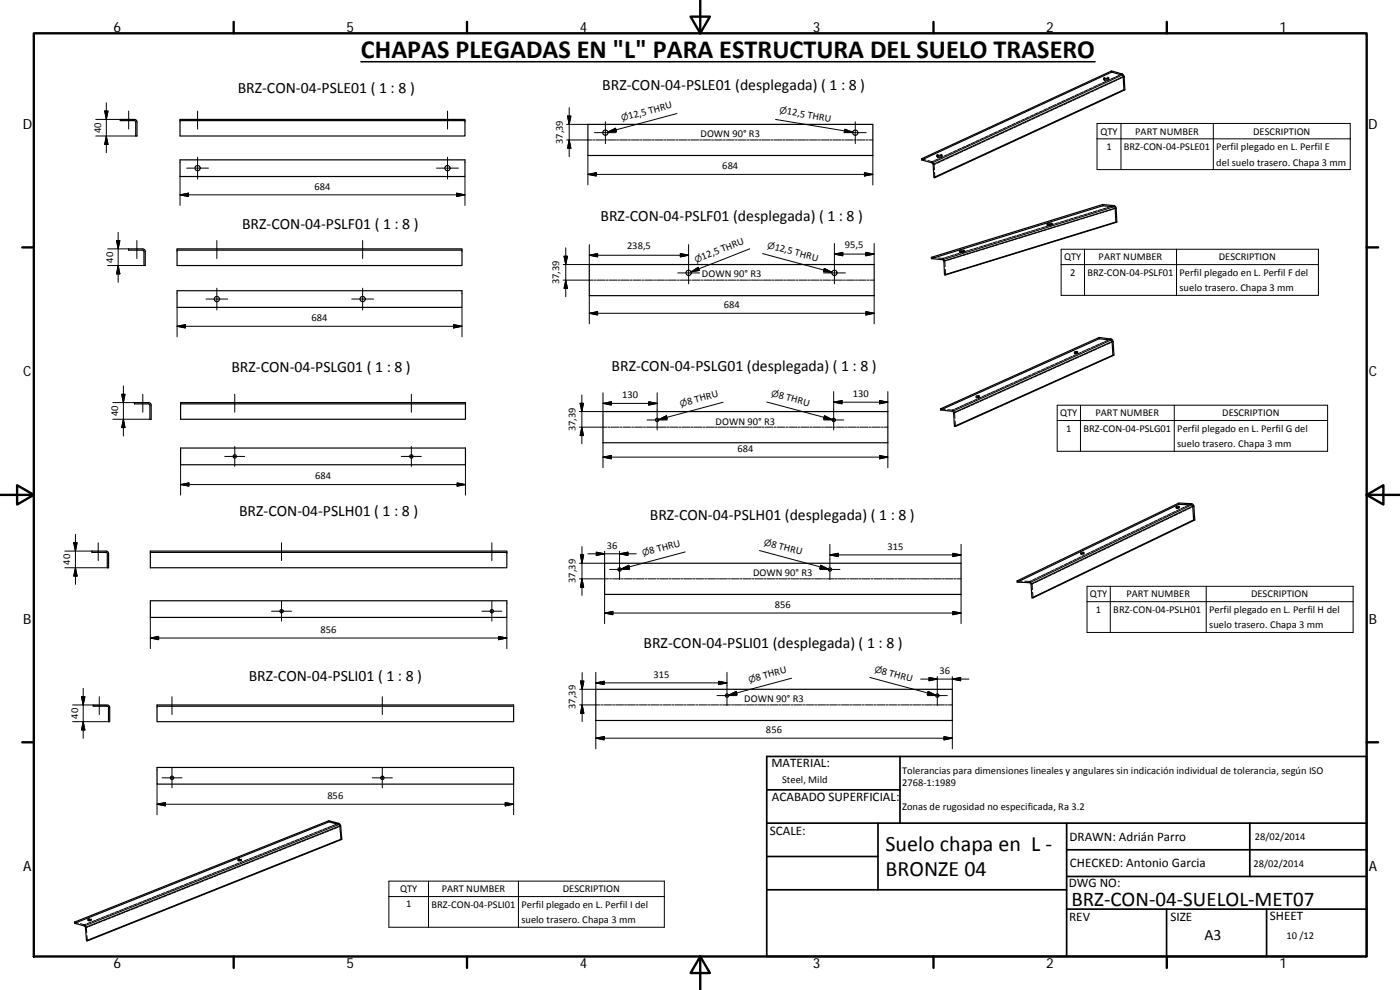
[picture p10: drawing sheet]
<svg xmlns="http://www.w3.org/2000/svg" width="420mm" height="297mm" viewBox="0 0 420 297" stroke-linecap="round" stroke-linejoin="round" font-family="sans-serif">
<g fill="none" stroke="#000" stroke-width=".36">
<path d="M36.1 35.8h4.3l.5 .2 .2 .6v4.2h-.4l-.1-4.5-4.5-.1zM54 36.2v4.6h85.5v-4.6M54 36.2h85.5M54 36.2v-.4h85.5v.4M176.4 37.3h85.5v9.4h-85.5zM331.3 23.7l.5-.2a.56 .56 0 0 1 .9 .4l-.4 .1a.55 .55 0 0 1-.6 .2 .55 .55 0 0 1-.4-.5zM332.6 23.6h-1.2M333.6 21.3l3.2 .9 .4 .3 .4 4.5-57 26.3-.3-.1-.3-4.2-3.4-1M333.6 21.6l3.4 1.1 .3 4.2M333.6 21.6v-.3l-57 26.3v.4M333.6 21.6l-57 26.4M337.6 27l-.3-.1-57 26.3"/>
<path d="M54 48h85.5v5h-85.5zM281.2 46.9l.6-.3a.56 .56 0 0 1 .9 .4l-.5 .1a.72 .72 0 0 1-1-.2zM282.6 46.7l-1.3 .1M38.6 74.7h4.2l.6 .2 .2 .5v4.3h-.4l-.1-4.5-4.5-.1zM53.1 75.1v-.4h85.6v.4M53.1 75.1h85.6M53.1 75.1v4.6h85.6v-4.6M176.9 79.4h85.4v9.3h-85.4zM287.9 75.6l1.6-.1-.6 .2zM314.3 67.5l1.5-.1-.9 .2zM330.9 61.4l3.6 .3 .3 .3 .2 .5 .2 4.2-51.4 15.8h-.3l-.3-4.5-3.7-.4M331 61.7l3.6 .5 .3 4.4"/>
<path d="M331 61.7l-.1-.3-51.4 15.8v.4M331 61.7l-51.5 15.9M335.2 66.7l-51.7 15.8M53.1 87.2h85.6v5h-85.6zM293 119.2l.9-.1-.4 .2zM322.4 106l1-.1zM329.9 101.3l3.7 .4 .3 .3 .2 .5 .2 4.1-47.5 21.4-.4-.1-.3-4.3-3.8-.6M329.9 101.6l3.8 .6 .3 4.4M329.9 101.6v-.3l-47.6 21.4v.3M329.9 101.6l-47.6 21.4M334.3 106.6l-47.9 21.3M40.4 120.8h4.2l.5 .2 .3 .6v4.2h-.4l-.1-4.5-4.5-.1z"/>
<path d="M54.2 121.2v-.4h85.5v.4M54.2 121.2h85.5M54.2 121.2v4.6h85.5v-4.6M54.2 134.4h85.5v5h-85.5zM181 123.5h85.5v9.3h-85.5zM353 152.4l.9-.1zM353.8 150.9l3.8 .2 .5 .3 .2 .5 .3 4.1-48.6 23.4h-.3l-.4-4.5-4-.2M353.8 151.3l4 .3 .4 4.4M353.8 151.3v-.4l-48.5 23.4v.4M353.8 151.3l-48.5 23.4M358.6 156h-.4l-48.5 23.4M27.6 165.4h4.2l.6 .2 .2 .5v4.2h-.4l-.1-4.5-4.5-.1z"/>
<path d="M45.1 165.7v-.3h107v.3M45.1 165.7v4.6h107v-4.6M45.1 165.7h107M181.5 169h106.9v9.4h-106.9zM324.3 166.1h1zM45.1 180.3h107v5h-107zM27.9 211.5h4.3l.5 .3 .2 .5v4.2h-.3l-.2-4.5-4.5-.1zM47.1 211.5h107v.4h-107zM154.1 211.9v4.6h-107v-4.6M178.8 206.8h107v9.4h-107zM47.1 230.3h107v5h-107zM71.4 258.2l.4-.2 .6 .1-.5 .2z"/>
<path d="M98.7 246.3l3.2 .9 .3 .5 .4 4.2-.3-.1-.4-4.3-3.2-.9zM98.7 246.3l-76.3 30.4v.3l76.3-30.4M102.3 251.8l-76.3 30.4-.5-4.2-3.1-1M102.6 251.9l-76.4 30.4-.2-.1M26.4 276.1l1-.1-.6 .3z"/>
<circle cx="181.7" cy="39.8" r=".78"/>
<circle cx="256.7" cy="39.8" r=".79"/>
<circle cx="59.3" cy="50.4" r=".78"/>
<circle cx="134.3" cy="50.4" r=".78"/>
<circle cx="65.1" cy="89.7" r=".79"/>
<circle cx="108.8" cy="89.7" r=".78"/>
<circle cx="206.7" cy="81.9" r=".79"/>
<circle cx="250.4" cy="81.9" r=".78"/>
<circle cx="70.5" cy="137" r=".5"/>
<circle cx="123.4" cy="137" r=".5"/>
<circle cx="197.2" cy="126" r=".49"/>
<circle cx="250.2" cy="126" r=".5"/>
<circle cx="185.9" cy="170.9" r=".5"/>
<circle cx="249.1" cy="170.9" r=".5"/>
<circle cx="84.5" cy="183.4" r=".5"/>
<circle cx="147.6" cy="183.4" r=".5"/>
<circle cx="218.2" cy="208.7" r=".5"/>
<circle cx="281.3" cy="208.7" r=".5"/>
<circle cx="51.6" cy="233.4" r=".49"/>
<circle cx="114.8" cy="233.4" r=".49"/>
</g>
<g fill="none" stroke="#000" stroke-width=".3">
<path d="M28.7 35.8h7.4M31.4 33.3h1l-.5 2.5zM31.9 30.8v15M38.6 33.3v5.4M59.3 33.3v5.4M134.3 33.3v5.4M170.1 37.3h6.3M170.3 34.8h1l-.5 2.5zM170.8 32.3v14.7M178.4 39.8h6.5M181.7 36.5v6.6M182.4 39.6l2.3-1.1 .3 1z"/>
<path d="M203.2 34.1l-20.8 5.5M232.8 35.8l23.1 3.9M253.4 39.8h6.6M253.5 38.8l2.4 .9-2.5 .1zM256.7 36.5v6.6M299.3 39.5l-1.1 .5M300.7 38.9l-1.1 .5M301.2 39.7l-1 .5M302 38.2l-1.1 .5M302.6 39.1l-1.1 .5M303.4 37.6l-1.1 .5M304 38.5l-1.1 .5"/>
<path d="M304.7 37l-1.1 .5M305.3 37.8l-1.1 .5M306.1 36.3l-1.1 .6M306.7 37.2l-1.1 .5M307.4 35.7l-1 .5M308 36.6l-1.1 .5M308.8 35.1l-1.1 .5M309.4 35.9l-1.1 .5M310.2 34.5l-1.1 .5M310.7 35.3l-1 .5M311.5 33.8l-1.1 .5M312.1 34.7l-1.1 .5"/>
<path d="M312.9 33.2l-1.1 .5M313.5 34.1l-1.1 .5M314.2 32.6l-1.1 .5M314.8 33.4l-1.1 .5M315.6 32l-1.1 .5M316.2 32.8l-1.1 .5M316.9 31.3l-1.1 .5M317.6 32.2l-1.1 .5M318.3 30.7l-1.1 .5M318.9 31.6l-1.1 .4M319.6 30.1l-1 .5M320.3 30.9l-1.1 .6"/>
<path d="M321 29.5l-1.1 .5M321.6 30.3l-1.1 .5M322.4 28.8l-1.1 .5M323 29.7l-1.1 .5M323.7 28.2l-1 .5M324.3 29.1l-1.1 .5M325.1 27.6l-1.1 .5M325.7 28.4l-1.1 .5M326.4 26.9l-1 .6M327.1 27.8l-1.1 .5M327.8 26.3l-1.1 .5M328.4 27.2l-1.1 .5"/>
<path d="M329.2 25.7l-1.1 .5M329.2 37h76v13.9h-76zM329.8 26.5l-1.1 .6M330.5 25.1l-1.1 .4M331.1 25.9l-1.1 .5M331.2 23.7v.1M331.2 23.5v.1M331.6 23.2l-.4 .2 .2 .2M331.9 24.4l-1.1 .5M332.3 23.2l.4 .1-.1 .3M332.5 25.3l-1.1 .5M332.7 23.4l.1 .1"/>
<path d="M332.8 23.6v.1M333.2 23.8l-1 .5M333.8 24.7l-1.1 .5M334.6 23.2l-1.1 .5M335.2 24l-1.1 .5M336 22.6l-1.1 .5M336.2 22.4l.6-.2v.3l-57.1 26.3M336.4 37v13.9M336.5 23.4l-1 .5M336.8 23.3l.6-.3h-.3l-56.9 26.3M364.1 37v13.9M28.7 40.8h12"/>
<path d="M31.9 40.8l.5 2.5h-1zM54 53v8.6M54 58.5l2.5-.5v1zM54 58.5h85.5M56 50.4h6.6M59.3 47.2v6.5M131 50.4h6.6M134.3 47.2v6.5M137 58l2.5 .5-2.5 .5zM139.5 53v8.6M170.1 42h7.5M170.8 42l.5 2.5h-1z"/>
<path d="M176.4 52.3l2.5-.5v1zM176.4 52.3h85.5M176.4 46.7v8.8M177.9 42h.6M178.8 42h2.4M181.5 42h.6M182.4 42h2.4M185 42h.6M185.9 42h2.4M188.6 42h.6M189.5 42h2.4M192.2 42h.6"/>
<path d="M193 42h2.4M195.7 42h.6M196.6 42h2.4M199.3 42h.6M200.2 42h2.4M202.8 42h.6M203.7 42h2.4M206.4 42h.6M207.3 42h2.4M210 42h.6M210.9 42h2.3M213.5 42h.6"/>
<path d="M214.4 42h2.4M217.1 42h.6M218 42h2.4M220.7 42h.5M221.6 42h2.4M224.2 42h.6M225.1 42h2.4M227.8 42h.6M228.7 42h2.4M231.4 42h.6M232.3 42h2.3M234.9 42h.6"/>
<path d="M235.8 42h2.4M238.5 42h.6M239.4 42h2.4M242 42h.6M242.9 42h2.4M245.6 42h.6M246.5 42h2.4M249.2 42h.6M250.1 42h2.3M252.7 42h.6M253.6 42h2.4M256.3 42h.6"/>
<path d="M257.2 42h2.4M259.4 51.8l2.5 .5-2.5 .5zM259.9 42h.5M260.7 42h1.2M261.9 46.7v8.8M276.6 47.6l1.2 .4M278.5 48.2l1.2 .3M279.7 48.5l.3 .2M279.7 48.5v.1M280.2 49l.1 .4M280.2 49.4h.1M280.3 48.3l-.6 .2"/>
<path d="M280.3 49.4l.1 1.5M280.5 51.7l.1 1.6M280.9 49.1l-.6 .3M281.1 46.6l.1 .1M281.2 46.8v.1M281.5 46.3l-.3 .2 .1 .3M281.6 47.6l-1.1 .6M282.2 48.5l-1.1 .5M282.3 46.3l.4 .2-.1 .2M282.7 46.7l.1 .1M282.7 46.5v.1M283 47l-1.1 .5"/>
<path d="M283.6 47.9l-1.1 .5M284.3 46.4l-1 .5M285 47.2l-1.1 .6M285.7 45.8l-1.1 .5M286.3 46.6l-1.1 .5M287.1 45.1l-1.1 .5M287.7 46l-1.1 .5M288.4 44.5l-1.1 .5M289 45.4l-1.1 .5M289.8 43.9l-1.1 .5M290.4 44.7l-1.1 .5M291.1 43.3l-1 .5"/>
<path d="M291.7 44.1l-1.1 .5M292.5 42.6l-1.1 .5M293.1 43.5l-1.1 .5M293.8 42l-1 .5M294.5 42.8l-1.1 .5M295.2 41.4l-1.1 .5M295.8 42.2l-1.1 .5M296.6 40.7l-1.1 .6M297.2 41.6l-1.1 .5M297.9 40.1l-1 .5M298.5 41l-1 .5M299.9 40.3l-1.1 .6"/>
<path d="M329.2 41.7h76M32.3 74.7h6.3M32.3 79.7h10.9M35 72.2h1l-.5 2.5zM35.5 69.7v15M35.5 79.7l.5 2.5h-1zM41.1 72.2v5.4M65.1 72.2v5.4M108.8 72.2v5.4M169.3 76.9h1l-.5 2.5zM169.8 74.4v14.6M176.9 76.6l2.5-.5v1z"/>
<path d="M176.9 76.6h29.8M176.9 73.4v6h-7.9M204.2 76.1l2.5 .5-2.5 .5zM206.7 73.4v11.8M225 74.7l-17.6 6.9M228.9 76.1l20.8 5.6M250.4 73.1v12.1M250.4 76.2l2.5-.5v1.1zM250.4 76.2h11.9M259.9 75.7l2.4 .5-2.4 .6zM262.3 73.1v6.3M279.5 77.2l1.4 .1"/>
<path d="M281.5 77.4l1.4 .1M282.9 77.5l.3 .2M282.9 77.5v.2M283.4 78.3h.1M283.5 78v.3M283.5 77.4l-.6 .1M283.5 78.3l.1 1.7M284.1 78.1l-.6 .2M284.9 76.9l-1.1 .4M285.5 77.7l-1.1 .4M286.3 76.5l-1.1 .3M287 77.3l-1.2 .3"/>
<path d="M287.7 76.1l-1.1 .3M287.9 75.4l.3-.3h1.3l-1 .3M287.9 75.5v.1M288.4 76.8l-1.1 .4M289.2 75.6l-1.2 .4M289.5 75.2v.1M289.8 76.4l-1.1 .4M290.6 75.2l-1.1 .2M291.3 76l-1.2 .3M292 74.7l-1.1 .4M292.7 75.5l-1.2 .4M293.5 74.3l-1.2 .4"/>
<path d="M294.1 75.1l-1.1 .3M294.9 73.8l-1.1 .4M295.6 74.7l-1.2 .3M296.3 73.4l-1.1 .4M297 74.2l-1.2 .3M297.8 73l-1.2 .3M298.4 73.8l-1.1 .3M299.2 72.5l-1.2 .4M299.8 73.3l-1.1 .4M300.6 72.1l-1.1 .3M301.3 72.9l-1.2 .3M302.1 71.6l-1.2 .4"/>
<path d="M302.7 72.4l-1.1 .4M303.5 71.2l-1.2 .3M304.1 72l-1.1 .3M304.9 70.8l-1.1 .3M305.5 71.5l-1.1 .4M306.3 70.3l-1.1 .4M307 71.1l-1.2 .4M307.8 69.9l-1.2 .3M308.4 70.7l-1.1 .3M309.2 69.4l-1.2 .4M309.8 70.2l-1.1 .4M310.6 69l-1.1 .4"/>
<path d="M311.2 69.8l-1.1 .3M312 68.6l-1.1 .3M312.7 69.3l-1.1 .4M313.5 68.1l-1.2 .4M314.1 68.9l-1.1 .4M314.3 67.4v.1M314.9 67.2l.9-.2h-1.3l-.3 .2M314.9 67.7l-1.1 .3M315.5 68.5l-1.1 .3M315.8 67.1v.1M315.8 67.3v.1M316.3 67.2l-1.1 .4"/>
<path d="M317 68l-1.2 .4M317.7 66.8l-1.1 .4M318.4 67.6l-1.2 .3M318.5 74.8h77.2v13.8h-77.2zM318.5 79.4h77.2M319.2 66.4l-1.1 .3M319.8 67.2l-1.1 .3M320.6 65.9l-1.1 .4M321.3 66.7l-1.2 .4M322 65.5l-1.1 .3M322.7 66.3l-1.2 .3M323.5 65l-1.2 .4"/>
<path d="M324.1 65.8l-1.2 .4M324.9 64.6l-1.1 .3M325.5 74.8v13.8M325.6 65.4l-1.2 .3M326.3 64.2l-1.1 .3M327 64.9l-1.2 .4M327.8 63.7l-1.2 .4M328.4 64.5l-1.2 .4M329.2 63.3l-1.2 .3M329.8 64.1l-1.1 .3M330.6 62.8l-1.1 .4M331.3 63.6l-1.2 .4"/>
<path d="M332.1 62.4l-1.2 .3M332.7 63.2l-1.2 .3M333.5 62l-1.2 .3M333.7 61.9l.6-.2v.3l-51.4 15.8M334.1 62.7l-1.1 .4M334.4 62.7l.6-.2-51.7 15.8M353.1 74.8v13.8M53.1 97.9l2.5-.5v1zM53.1 97.9h85.6M53.1 92.2v8.9M61.8 89.7h6.6M65.1 86.5v6.5"/>
<path d="M105.5 89.7h6.6M108.8 86.5v6.5M136.1 97.4l2.6 .5-2.6 .5zM138.7 92.2v8.9M169 84.1h9M169.8 84.1l.5 2.5h-1zM176.9 94l2.5-.5v1zM176.9 94h85.4M176.9 88.7v8.5M178.3 84.1h.6M179.2 84.1h2.4M181.9 84.1h.6"/>
<path d="M182.8 84.1h2.4M185.5 84.1h.6M186.3 84.1h2.4M189 84.1h.6M189.9 84.1h2.4M192.6 84.1h.6M193.5 84.1h2.3M196.2 84.1h.5M197.1 84.1h2.3M199.7 84.1h.6M200.6 84.1h2.4M203.3 84.1h.6"/>
<path d="M203.4 81.9h6.5M204.2 84.1h2.3M206.9 84.1h.5M207.4 81.6l2.1-1.4 .4 1zM207.7 84.1h2.4M210.4 84.1h.6M211.3 84.1h2.4M214 84.1h.6M214.9 84.1h2.3M217.5 84.1h.6M218.4 84.1h2.4M221.1 84.1h.6"/>
<path d="M222 84.1h2.4M224.7 84.1h.5M225.5 84.1h2.4M228.2 84.1h.6M229.1 84.1h2.4M231.8 84.1h.6M232.7 84.1h2.3M235.3 84.1h.6M236.2 84.1h2.4M238.9 84.1h.6M239.8 84.1h2.4M242.5 84.1h.6"/>
<path d="M243.3 84.1h2.4M246.1 84.1h.5M246.9 84.1h2.4M247.1 81.9h6.6M247.4 80.5l2.3 1.2-2.6-.2zM249.6 84.1h.6M250.5 84.1h2.3M253.2 84.1h.5M254.1 84.1h2.3M256.7 84.1h.6M257.6 84.1h2.4M259.9 93.5l2.4 .5-2.4 .5z"/>
<path d="M260.3 84.1h.6M261.2 84.1h1.1M262.3 88.7v8.5M283.7 80.8l.1 1.7M36.5 118.3h1l-.5 2.5zM37 115.8v15M42.9 118.3v5.4M70.5 118.3v5.4M123.5 118.3v5.4M174.6 118.5v14.7M181 117.9v5.6h-7.1M197.2 117.9v11.1"/>
<path d="M250.2 117.5v11.5M266.5 117.5v6M292.9 118.9v.1M292.9 119.1v.1M293 118.8h.9l-.4 .1M293.2 119.8l-1.1 .5M293.9 119l.1 .2M293.9 118.8v.1M294.5 119.1l-1.1 .6M295.2 120l-1.1 .4M295.9 118.5l-1.1 .5M296.5 119.4l-1 .4"/>
<path d="M297.3 117.9l-1.1 .5M297.9 118.7l-1.1 .5M298.6 117.3l-1.1 .5M299.3 118.1l-1.1 .5M300 116.7l-1.1 .5M300.6 117.5l-1.1 .5M301.3 116.1l-1.1 .5M302 116.9l-1.1 .5M302.7 115.5l-1.1 .5M303.3 116.3l-1.1 .5M304 114.9l-1.1 .5M304.7 115.7l-1.1 .5"/>
<path d="M305.4 114.3l-1.1 .4M306.1 115.1l-1.1 .5M306.8 113.7l-1.1 .5M307.4 114.4l-1 .5M308.1 113.1l-1.1 .4M308.8 113.8l-1.1 .5M309.5 112.4l-1.1 .5M310.1 113.2l-1 .5M310.8 111.8l-1.1 .5M311.5 112.6l-1.1 .5M312.2 111.2l-1.1 .5M312.9 112l-1.1 .5"/>
<path d="M313.6 110.6l-1.1 .5M314.2 111.4l-1.1 .5M314.9 110l-1.1 .5M315.6 110.8l-1.1 .5M316.3 109.4l-1.1 .5M316.9 110.2l-1.1 .5M317.6 108.8l-1 .5M318.3 109.6l-1.1 .4M319 108.2l-1.1 .4M319.6 109l-1 .5M320.3 107.5l-1 .6M321 108.4l-1.1 .4"/>
<path d="M321.7 106.9l-1.1 .5M322.4 107.7l-1.1 .5M322.4 105.6v.1M322.4 105.9v.1M322.5 105.5l.9 .1-.4 .1M323.1 106.3l-1.1 .5M323.4 105.8v.1M323.4 105.6v.1M323.8 107.1l-1.1 .5M324.4 105.7l-1.1 .5M325.1 106.5l-1.1 .5M325.8 105.1l-1.1 .5"/>
<path d="M326.5 105.9l-1.1 .5M327.1 104.5l-1 .5M327.8 105.3l-1.1 .5M328.5 103.9l-1.1 .5M329.2 104.7l-1.1 .5M329.9 103.3l-1.1 .5M330.5 104.1l-1.1 .5M331.2 102.7l-1.1 .4M331.9 103.4l-1.1 .5M332.6 102l-1.1 .5M332.9 101.9l.5-.2v.3l-47.6 21.3M333.2 102.8l-1 .6"/>
<path d="M333.5 102.7l.6-.2-47.8 21.3M33.9 120.8h6.5M33.9 125.8h11.1M37 125.8l.5 2.5h-1zM54.2 139.4v9.2M67.4 136.9h6M70.5 134v6M120.4 136.9h6.1M123.5 134v6M139.7 139.4v9.2M173.9 128.2h8.2M174.1 121h1l-.5 2.5z"/>
<path d="M174.6 128.2l.5 2.5h-1zM181 137.2l2.5-.5v1zM181 121l2.5-.5v1zM181 137.2h85.5M181 121h16.2M181 132.8v7.5M182.4 128.2h.6M183.3 128.2h2.4M186 128.2h.6M186.9 128.2h2.4M189.6 128.2h.5M190.5 128.2h2.3"/>
<path d="M193.1 128.2h.6M194 128.2h2.4M194.2 126h6M194.7 120.5l2.5 .5-2.5 .5zM196.7 128.2h.6M197.6 128.2h2.4M197.7 125.9l2.3-1.2 .2 1zM200.2 128.2h.7M201.2 128.2h2.3M203.8 128.2h.6M204.7 128.2h2.4M207.4 128.2h.6"/>
<path d="M208.3 128.2h2.4M210.9 128.2h.6M211.8 128.2h2.4M214.5 128.2h.6M215.4 128.2h2.4M217 120.7l-19.3 5.2M218.1 128.2h.6M219 128.2h2.3M221.6 128.2h.6M222.5 128.2h2.4M225.2 128.2h.6M226.1 128.2h2.4"/>
<path d="M228.7 128.2h.7M229.7 128.2h2.3M230.1 120.6l19.6 5.3M232.3 128.2h.6M233.2 128.2h2.4M235.9 128.2h.6M236.8 128.2h2.4M239.4 128.2h.6M240.3 128.2h2.4M243 128.2h.6M243.9 128.2h2.4M246.6 128.2h.6"/>
<path d="M247.2 126h6M247.4 124.7l2.3 1.2-2.5-.2zM247.5 128.2h2.3M250.1 128.2h.6M250.2 120.7l2.5-.5v1zM250.2 120.7h16.3M251 128.2h2.4M253.7 128.2h.6M254.6 128.2h2.4M257.2 128.2h.7M258.2 128.2h2.3M260.8 128.2h.6"/>
<path d="M261.7 128.2h2.4M264 136.7l2.5 .5-2.5 .5zM264 120.2l2.5 .5-2.5 .5zM264.4 128.2h.6M265.3 128.2h1.2M266.5 132.8v7.5M282.3 122.7l1.4 .1M284.4 122.9l1.4 .2M285.8 123.1l.3 .1M285.8 123.1v.1M286.4 122.8l-.6 .3M286.4 123.5l.1 .4"/>
<path d="M286.4 123.8l.1 .1M286.5 123.9l.1 1.6M286.6 126.3l.2 1.7M287 123.6l-.5 .3M287.7 122.2l-1.1 .5M288.4 123l-1.1 .5M289.1 121.6l-1.1 .5M289.8 122.4l-1.1 .5M290.4 121l-1 .5M291.1 121.8l-1.1 .5M291.8 120.4l-1.1 .5M292.5 121.2l-1.1 .5"/>
<path d="M293.8 120.6l-1 .5M317.3 126.2h81.1M317.3 121.6h81.1v13.8h-81.1zM324.3 121.6v13.8M352.4 121.6v13.8M54.2 145.4l2.5-.5v1zM54.2 145.4h85.5M137.2 144.9l2.5 .5-2.5 .5zM339.2 159.9l-1 .6M340.6 159.3l-1.1 .5M341.9 158.6l-1 .6M342.6 159.4l-1 .5"/>
<path d="M343.3 158l-1.1 .5M344 158.8l-1.1 .5M344.6 157.4l-1 .5M345.4 158.1l-1.1 .5M346 156.7l-1.1 .5M346.7 157.5l-1.1 .5M347.3 156l-1 .5M348.1 156.8l-1.1 .5M348.7 155.4l-1.1 .5M349.4 156.1l-1.1 .6M350 154.7l-1.1 .6M350.7 155.5l-1 .5"/>
<path d="M351.4 154.1l-1.1 .5M352.1 154.9l-1.1 .5M352.7 153.5l-1.1 .5M352.9 152.3l.1 .1M353.4 154.2l-1 .5M353.5 152.1l.4-.1h-.9l-.1 .2M353.9 152v.1M353.9 152.2v.1M354.1 152.8l-1.1 .5M354.8 153.6l-1.1 .5M355.4 152.2l-1 .5M356.1 152.9l-1 .5"/>
<path d="M356.8 151.5l-1.1 .5M357 151.4l.6-.3v.4l-48.5 23.2M357.5 152.3l-1.1 .5M357.7 152.1l.6-.2-.3-.1-48.5 23.4M19.5 165.4h8.1M19.5 170.3h12.7M22.1 162.9h1l-.5 2.5zM22.6 160.3v15M22.6 170.3l.5 2.5h-1zM29.5 162.9v5.3M84.5 162.9v5.3M147.6 162.9v5.3"/>
<path d="M173.9 173.7h8.7M174.2 166.5h1l-.5 2.5zM174.7 164v14.6M174.7 173.7l.5 2.5h-1zM176.4 166.2h14.6M179 165.7l2.5 .5-2.5 .5zM181.5 178.4v8.7M181.5 165.4v3.6h-7.6M183 173.7h.5M183 170.9h5.9M183.8 173.7h2.4M185.9 165.4v8.5"/>
<path d="M185.9 166.2l2.6-.5v1zM186.4 170.7l2.3-1.1 .3 1zM186.5 173.7h.6M187.4 173.7h2.4M190.1 173.7h.6M191 173.7h2.3M193.6 173.7h.6M194.5 173.7h2.4M197.2 173.7h.6M198.1 173.7h2.4M200.8 173.7h.6M201.7 173.7h2.3"/>
<path d="M204.3 173.7h.6M205.2 173.7h2.4M205.6 165.6l-19.2 5.1M207.9 173.7h.6M208.8 173.7h2.4M211.5 173.7h.6M212.4 173.7h2.3M215 173.7h.6M215.9 173.7h2.4M218.6 173.7h.6M219.5 173.7h2.4M222.2 173.7h.5"/>
<path d="M223.1 173.7h2.3M225.7 173.7h.6M226.6 173.7h2.4M227.9 165.2l20.7 5.5M229.3 173.7h.6M230.2 173.7h2.4M232.9 173.7h.6M233.8 173.7h2.3M236.4 173.7h.6M237.3 173.7h2.4M240 173.7h.6M240.9 173.7h2.4"/>
<path d="M243.6 173.7h.6M244.5 173.7h2.3M246.1 170.9h6M246.3 169.6l2.3 1.1-2.5-.1zM247.1 173.7h.6M248 173.7h2.4M249.1 166.5l2.5-.5v1zM249.1 166.5h39.3M249.1 163.3v10.6M250.7 173.7h.6M251.6 173.7h2.4M254.3 173.7h.6"/>
<path d="M255.2 173.7h2.3M257.8 173.7h.6M258.7 173.7h2.4M261.4 173.7h.6M262.3 173.7h2.4M265 173.7h.5M265.9 173.7h2.3M268.5 173.7h.6M269.4 173.7h2.4M272.1 173.7h.6M273 173.7h2.4M275.7 173.7h.6"/>
<path d="M276.6 173.7h2.3M279.2 173.7h.6M280.1 173.7h2.4M282.8 173.7h.6M283.7 173.7h2.4M286 166l2.4 .5-2.4 .5zM286.4 173.7h.6M287.3 173.7h1.1M288.4 178.4v8.7M288.4 163.3v5.7M305.3 174.3l1.5 .1M307.5 174.4l1.5 .1"/>
<path d="M309 174.5l.4 .1M309 174.5v.1M309.6 174.2l-.6 .3M309.7 174.9v.3M309.7 175.2h.1M309.7 175.2l.1 1.7M309.9 177.7l.1 1.7M310.3 175l-.6 .2M310.9 173.6l-1.1 .5M311.6 174.3l-1 .5M312.3 172.9l-1.1 .5M313 173.7l-1.1 .5"/>
<path d="M313.6 172.3l-1.1 .5M314.4 173l-1.1 .5M315 171.6l-1.1 .5M315.7 172.4l-1.1 .5M316.3 171l-1.1 .5M317 171.7l-1.1 .6M317.7 170.3l-1.1 .5M318.4 171.1l-1.1 .5M319 169.7l-1.1 .5M319.7 170.4l-1 .6M320.4 169l-1.1 .5M321.1 169.8l-1.1 .5"/>
<path d="M321.7 168.4l-1.1 .5M322.4 169.1l-1 .6M323.1 167.7l-1.1 .5M323.8 168.5l-1.1 .5M324.3 165.8v.1M324.3 166.1v.1M324.3 165.8h1l-.4 .1M324.4 167.1l-1.1 .5M325.1 167.8l-1 .6M325.3 166v.1M325.3 165.8v.1M325.7 166.4l-1 .5"/>
<path d="M326.2 175.9h79.9v13.9h-79.9zM326.5 167.2l-1.1 .5M327.1 165.8l-1.1 .5M327.8 166.5l-1.1 .6M328.5 165.1l-1.1 .6M329.2 165.9l-1.1 .5M329.8 164.5l-1.1 .5M330.5 165.2l-1.1 .6M331.2 163.8l-1.1 .6M331.9 164.6l-1.1 .5M332.5 163.2l-1.1 .5M333.2 164l-1.1 .5"/>
<path d="M333.2 175.9v13.9M333.9 162.5l-1.1 .6M334.6 163.3l-1.1 .5M335.2 161.9l-1.1 .5M335.9 162.6l-1.1 .6M336.5 161.2l-1 .6M337.3 162l-1.1 .5M337.9 160.6l-1.1 .5M338.6 161.4l-1.1 .5M339.9 160.7l-1 .5M341.3 160.1l-1.1 .5M362 175.9v13.9"/>
<path d="M45.1 191.4h107M45.1 191.4l2.5-.5v1zM45.1 185.3v9.3M81.5 183.4h6M84.5 180.4v6M144.6 183.4h6M147.6 180.4v6M149.6 190.9l2.5 .5-2.5 .5zM152.1 185.3v9.3M181.5 183.9l2.4-.4v.9zM181.5 183.9h106.9M286 183.5l2.4 .4-2.4 .5z"/>
<path d="M326.2 180.5h79.9M21.8 211.5h6.1M21.8 216.5h10.8M24.5 209h1l-.5 2.5zM25 206.5v15M25 216.5l.5 2.5h-1zM29.8 209v5.4M51.6 209v5.4M114.7 209v5.4M174 211.5h6M174.2 204.3h1l-.5 2.5zM174.7 201.8v14.7"/>
<path d="M174.7 211.5l.5 2.5h-1zM178.8 204.9l2.5-.5v1zM178.8 204.9h39.4M178.8 201.7v5.1h-4.8M178.8 216.2v8.5M180.3 211.5h.6M181.2 211.5h2.3M183.9 211.5h.5M184.8 211.5h2.3M187.4 211.5h.6M188.3 211.5h2.4M191 211.5h.6"/>
<path d="M191.9 211.5h2.4M194.6 211.5h.6M195.4 211.5h2.4M198.1 211.5h.6M199 211.5h2.4M201.7 211.5h.6M202.6 211.5h2.4M205.2 211.5h.7M206.2 211.5h2.3M208.8 211.5h.6M209.7 211.5h2.4M212.4 211.5h.6"/>
<path d="M213.3 211.5h2.4M215.2 208.7h6M215.7 204.4l2.5 .5-2.5 .5zM216 211.5h.5M216.9 211.5h2.3M218.2 201.7v10M218.7 208.6l2.2-1.2 .3 1zM219.5 211.5h.6M220.4 211.5h2.4M223.1 211.5h.6M224 211.5h2.4M226.7 211.5h.6"/>
<path d="M227.6 211.5h2.3M230.2 211.5h.6M231.1 211.5h2.4M233.8 211.5h.6M234.7 211.5h2.4M237.4 211.5h.6M237.6 203.5l-18.9 5.1M238.2 211.5h2.4M240.9 211.5h.6M241.8 211.5h2.4M244.5 211.5h.6M245.4 211.5h2.4"/>
<path d="M248 211.5h.7M249 211.5h2.3M251.6 211.5h.6M252.5 211.5h2.4M255.2 211.5h.6M256.1 211.5h2.4M258.8 211.5h.5M259.7 211.5h2.3M261.1 203.3l19.7 5.3M262.3 211.5h.6M263.2 211.5h2.4M265.9 211.5h.6"/>
<path d="M266.8 211.5h2.4M269.5 211.5h.6M270.4 211.5h2.3M273 211.5h.6M273.9 211.5h2.4M276.3 203.8h14.5M276.6 211.5h.6M277.5 211.5h2.4M278.3 208.7h6M278.5 207.4l2.3 1.2-2.5-.2zM278.8 203.3l2.5 .5-2.5 .5zM280.2 211.5h.6"/>
<path d="M281 211.5h2.4M281.3 203v8.7M283.7 211.5h.6M284.6 211.5h1.2M285.8 216.2v8.5M285.8 203.8l2.5-.5v1zM285.8 203v3.8M47.1 235.3v9.2M48.6 233.4h6M51.6 230.4v6M111.7 233.4h6.1M114.7 230.4v6"/>
<path d="M154.1 235.3v9.2M178.8 221.5l2.5-.5v1zM178.8 221.5h107M283.3 221l2.5 .5-2.5 .5zM47.1 241.3l2.5-.5v1zM47.1 241.3h107M70.3 259.5l-1.1 .5M71.4 257.8v.2M71.4 258v.2M71.7 259l-1.1 .4M71.9 257.6l-.5 .2 .9 .1M72.3 259.8l-1.1 .5"/>
<path d="M72.4 257.7v.2M72.4 258v.1M73.1 258.4l-1.1 .5M73.6 259.3l-1.1 .4M74.5 257.9l-1.2 .4M75 258.7l-1.1 .5M75.9 257.3l-1.2 .5M76.4 258.1l-1.1 .5M77.2 256.8l-1.1 .4M77.8 257.6l-1.1 .4M78.6 256.2l-1.1 .4M79.2 257.1l-1.1 .4"/>
<path d="M80 255.7l-1.1 .4M80.6 256.5l-1.1 .4M81.4 255.1l-1.1 .4M82 255.9l-1.1 .5M82.8 254.6l-1.1 .4M83.4 255.4l-1.1 .4M84.2 254l-1.1 .4M84.7 254.8l-1 .5M85.6 253.4l-1.2 .5M86.1 254.3l-1.1 .4M87 252.9l-1.2 .4M87.5 253.7l-1.1 .5"/>
<path d="M88.3 252.3l-1.1 .5M88.9 253.2l-1.1 .4M89.7 251.8l-1.1 .4M90.3 252.6l-1.1 .5M91.1 251.2l-1.1 .5M91.7 252.1l-1.1 .4M92.5 250.7l-1.1 .4M93.1 251.5l-1.1 .4M93.9 250.1l-1.1 .5M94.5 251l-1.1 .4M95.3 249.6l-1.1 .4M95.9 250.4l-1.1 .5"/>
<path d="M96.7 249l-1.1 .5M97.2 249.9l-1.1 .4M98.1 248.5l-1.2 .4M98.6 249.3l-1.1 .4M99.5 247.9l-1.2 .4M100 248.8l-1.1 .4M100.8 247.4l-1.1 .4M101.1 247.3l.6-.3v.4l-76.4 30.3M101.4 248.2l-1.1 .5M101.7 248.1l.5-.2-.2-.1-76.3 30.5M151.6 240.8l2.5 .5-2.5 .5zM22.4 276.7l1.1 .3"/>
<path d="M24.1 277.2l1.5 .5M25.8 278l.2 1.9M25.9 277.3l-.6 .3M26.4 275.8v.1M26.4 276v.1M26.4 278.1l-.6 .2M26.8 275.6l-.4 .2h.8M27.3 276.7l-1.1 .4M27.4 275.7v.1M27.4 275.9v.2M27.8 277.5l-1.1 .5M28.6 276.1l-1.1 .5"/>
<path d="M29.2 277l-1.1 .4M30 275.6l-1.1 .4M30.6 276.4l-1.1 .5M31.4 275l-1.1 .5M32 275.9l-1.1 .4M32.8 274.5l-1.1 .4M33.4 275.3l-1.1 .5M34.2 273.9l-1.1 .5M34.8 274.8l-1.1 .4M35.6 273.4l-1.1 .4M36.2 274.2l-1.1 .5M37 272.8l-1.1 .5"/>
<path d="M37.5 273.7l-1 .4M38.4 272.2l-1.2 .5M38.9 273.1l-1.1 .4M39.8 271.7l-1.2 .4M40.4 272.6l-1.2 .4M41.1 271.2l-1.1 .4M41.7 272l-1.1 .5M42.5 270.6l-1.1 .5M43.1 271.4l-1.1 .5M43.9 270l-1.1 .5M44.5 270.9l-1.1 .4M45.3 269.5l-1.1 .4"/>
<path d="M45.9 270.3l-1.1 .5M46.7 268.9l-1.1 .5M47.3 269.8l-1.1 .4M48.1 268.4l-1.1 .4M48.7 269.2l-1.1 .5M49.5 267.8l-1.1 .5M50 268.7l-1.1 .4M50.9 267.3l-1.1 .4M51.4 268.1l-1.1 .5M52.2 266.7l-1.1 .5M52.8 267.6l-1.1 .4M53.6 266.2l-1.1 .4"/>
<path d="M54.2 267l-1.1 .4M55 265.6l-1.1 .4M55.6 266.5l-1.1 .4M56.4 265.1l-1.1 .4M57 265.9l-1.1 .5M57.8 264.5l-1.1 .5M58.4 265.4l-1.1 .4M59.2 264l-1.1 .4M59.8 264.8l-1.1 .4M60.6 263.4l-1.1 .4M61.1 264.2l-1 .5M62 262.8l-1.2 .5"/>
<path d="M62.5 263.7l-1.1 .4M63.4 262.3l-1.2 .4M63.9 263.2l-1.1 .4M64.7 261.7l-1.1 .5M65.3 262.6l-1.1 .4M66.1 261.2l-1.1 .4M66.7 262l-1.1 .5M67.5 260.6l-1.1 .5M68.1 261.5l-1.1 .4M68.9 260.1l-1.1 .4M69.5 260.9l-1.1 .5M70.9 260.4l-1.1 .4"/>
<path d="M116.7 269h82.7M116.7 264.4h82.7v13.8h-82.7zM128.6 264.4v13.8M155.6 264.4v13.8M26.1 280.7l.1 1.6"/>
</g>
<g fill="none" stroke="#000" stroke-width=".71">
<path d="M10.1 10h400.1v277h-400.1zM70.1 6.6v3.4M140.2 6.6v3.4M207.3 5h5.8l-2.9 5zM210.2 0v10M280.2 6.6v3.4M350.2 6.6v3.4M6.7 74.2h3.4M410.2 74.2h3.4M.2 148.5h9.9M5.1 145.6l5 2.9-5 2.9zM410.2 148.5l5-2.9v5.8z"/>
<path d="M410.2 148.5h9.9M6.7 222.7h3.4M410.2 222.7h3.4M70.1 287v3.4M140.2 287v3.4M210.2 287l2.9 5h-5.8zM210.2 287v10M280.2 287v3.4M350.2 287v3.4"/>
</g>
<g fill="none" stroke="#000" stroke-width=".51">
<path d="M230.1 237h40M270.1 227v20M410.2 227h-180.1v60h180v-60M230.1 257h33.4M230.1 247h180M263.5 247v20M320.1 255h90M320.1 247v40M375.1 247v16M230.1 267h90M320.1 272.8h90M320.1 263h90"/>
<path d="M350.1 272.8v14.2M380.1 272.8v14.2"/>
</g>
<path d="M108.3 18.5h220.3" fill="none" stroke="#000" stroke-width=".46"/>
<g fill="#000" stroke="#000" stroke-width=".3">
<path d="M31.4 33.3h1l-.5 2.5zM170.3 34.8h1l-.5 2.5zM182.4 39.6l2.3-1.1 .3 1zM253.5 38.8l2.4 .9-2.5 .1zM31.9 40.8l.5 2.5h-1zM54 58.5l2.5-.5v1zM137 58l2.5 .5-2.5 .5zM170.8 42l.5 2.5h-1zM176.4 52.3l2.5-.5v1zM259.4 51.8l2.5 .5-2.5 .5zM35 72.2h1l-.5 2.5zM169.3 76.9h1l-.5 2.5z"/>
<path d="M176.9 76.6l2.5-.5v1zM204.2 76.1l2.5 .5-2.5 .5zM250.4 76.2l2.5-.5v1.1zM259.9 75.7l2.4 .5-2.4 .6zM35.5 79.7l.5 2.5h-1zM53.1 97.9l2.5-.5v1zM136.1 97.4l2.6 .5-2.6 .5zM169.8 84.1l.5 2.5h-1zM176.9 94l2.5-.5v1zM207.4 81.6l2.1-1.4 .4 1zM247.4 80.5l2.3 1.2-2.6-.2zM259.9 93.5l2.4 .5-2.4 .5z"/>
<path d="M36.5 118.3h1l-.5 2.5zM37 125.8l.5 2.5h-1zM174.1 121h1l-.5 2.5zM174.6 128.2l.5 2.5h-1zM181 137.2l2.5-.5v1zM181 121l2.5-.5v1zM194.7 120.5l2.5 .5-2.5 .5zM197.7 125.9l2.3-1.2 .2 1zM247.4 124.7l2.3 1.2-2.5-.2zM250.2 120.7l2.5-.5v1zM264 136.7l2.5 .5-2.5 .5zM264 120.2l2.5 .5-2.5 .5z"/>
<path d="M54.2 145.4l2.5-.5v1zM137.2 144.9l2.5 .5-2.5 .5zM22.1 162.9h1l-.5 2.5zM22.6 170.3l.5 2.5h-1zM174.2 166.5h1l-.5 2.5zM174.7 173.7l.5 2.5h-1zM179 165.7l2.5 .5-2.5 .5zM185.9 166.2l2.6-.5v1zM186.4 170.7l2.3-1.1 .3 1zM246.3 169.6l2.3 1.1-2.5-.1zM249.1 166.5l2.5-.5v1zM286 166l2.4 .5-2.4 .5z"/>
<path d="M45.1 191.4l2.5-.5v1zM149.6 190.9l2.5 .5-2.5 .5zM181.5 183.9l2.4-.4v.9zM286 183.5l2.4 .4-2.4 .5zM24.5 209h1l-.5 2.5zM25 216.5l.5 2.5h-1zM174.2 204.3h1l-.5 2.5zM174.7 211.5l.5 2.5h-1zM178.8 204.9l2.5-.5v1zM215.7 204.4l2.5 .5-2.5 .5zM218.7 208.6l2.2-1.2 .3 1zM278.5 207.4l2.3 1.2-2.5-.2z"/>
<path d="M278.8 203.3l2.5 .5-2.5 .5zM285.8 203.8l2.5-.5v1zM178.8 221.5l2.5-.5v1zM283.3 221l2.5 .5-2.5 .5zM47.1 241.3l2.5-.5v1zM151.6 240.8l2.5 .5-2.5 .5z"/>
</g>
<text font-size="7.9" x="108.3" y="17.4">CHAPAS PLEGADAS EN &quot;L&quot; PARA ESTRUCTURA DEL SUELO TRASERO</text>
<g font-size="6.6">
<text x="265.8" y="255.2">Suelo chapa en L ‐</text>
<text x="265.8" y="262.8">BRONZE 04</text>
</g>
<text font-size="6.3" x="321.5" y="271.9">BRZ‐CON‐04‐SUELOL‐MET07</text>
<g font-size="4.7">
<text x="71.3" y="27.9">BRZ‐CON‐04‐PSLE01 ( 1 : 8 )</text>
<text x="180.7" y="27.1">BRZ‐CON‐04‐PSLE01 (desplegada) ( 1 : 8 )</text>
<text x="72.6" y="68.8">BRZ‐CON‐04‐PSLF01 ( 1 : 8 )</text>
<text x="180.2" y="66.4">BRZ‐CON‐04‐PSLF01 (desplegada) ( 1 : 8 )</text>
<text x="69.5" y="111.7">BRZ‐CON‐04‐PSLG01 ( 1 : 8 )</text>
<text x="183.5" y="111.2">BRZ‐CON‐04‐PSLG01 (desplegada) ( 1 : 8 )</text>
<text x="71.7" y="154.8">BRZ‐CON‐04‐PSLH01 ( 1 : 8 )</text>
<text x="195" y="156">BRZ‐CON‐04‐PSLH01 (desplegada) ( 1 : 8 )</text>
<text x="193.1" y="194.5">BRZ‐CON‐04‐PSLI01 (desplegada) ( 1 : 8 )</text>
<text x="74.6" y="204.2">BRZ‐CON‐04‐PSLI01 ( 1 : 8 )</text>
<text x="361.5" y="282">A3</text>
</g>
<g font-size="4.2">
<text x="34" y="9.6">6</text>
<text x="104" y="9.6">5</text>
<text x="174" y="9.6">4</text>
<text x="244" y="9.6">3</text>
<text x="314" y="9.6">2</text>
<text x="384" y="9.6">1</text>
<text x="6.8" y="38.7">D</text>
<text x="410.6" y="38.7">D</text>
<text x="7" y="112.9">C</text>
<text x="410.8" y="112.9">C</text>
<text x="7" y="187.1">B</text>
<text x="410.8" y="187.1">B</text>
<text x="7" y="261.3">A</text>
<text x="410.8" y="261.3">A</text>
<text x="34" y="290.4">6</text>
<text x="104" y="290.4">5</text>
<text x="174" y="290.4">4</text>
<text x="244" y="290.4">3</text>
<text x="314" y="290.4">2</text>
<text x="384" y="290.4">1</text>
</g>
<g font-size="3.9">
<text x="231.5" y="230.3">MATERIAL:</text>
<text x="231.6" y="240.4">ACABADO SUPERFICIAL:</text>
<text x="231.1" y="250.6">SCALE:</text>
<text x="321" y="252.2">DRAWN: Adrián Parro</text>
<text x="321.1" y="260.2">CHECKED: Antonio Garcia</text>
<text x="320.8" y="266.2">DWG NO:</text>
<text x="381.1" y="275.9">SHEET</text>
<text x="320.9" y="276.2">REV</text>
<text x="351.2" y="276.3">SIZE</text>
</g>
<g font-size="3.1">
<text x="188.9" y="35.8" transform="rotate(-15 188.9 35.8)">12,5 THRU</text>
<text x="236" y="34.3" transform="rotate(9 236 34.3)">12,5 THRU</text>
<text x="30.4" y="39.9" transform="rotate(-90 30.4 39.9)">40</text>
<text x="210.3" y="41.2">DOWN 90° R3</text>
<text x="330.2" y="40.4">QTY</text>
<text x="340.7" y="40.4">PART NUMBER</text>
<text x="376.1" y="40.4">DESCRIPTION</text>
<text x="168.9" y="43.3" transform="rotate(-90 168.9 43.3)">37,39</text>
<text x="332" y="45">1</text>
<text x="337.3" y="45">BRZ‐CON‐04‐PSLE01</text>
<text x="365" y="45.1">Perfil plegado en L. Perfil E</text>
<text x="216.8" y="50.8">684</text>
<text x="365" y="49.7">del suelo trasero. Chapa 3 mm</text>
<text x="94.4" y="56.9">684</text>
<text x="188.2" y="74.6">238,5</text>
<text x="211" y="78" transform="rotate(-21 211 78)">12,5 THRU</text>
<text x="232.3" y="74.9" transform="rotate(15 232.3 74.9)">12,5 THRU</text>
<text x="253.6" y="74.3">95,5</text>
<text x="33.9" y="78.8" transform="rotate(-90 33.9 78.8)">40</text>
<text x="210.7" y="83.2">DOWN 90° R3</text>
<text x="319.4" y="78.1">QTY</text>
<text x="321.2" y="82.7">2</text>
<text x="326.4" y="82.7">BRZ‐CON‐04‐PSLF01</text>
<text x="329.7" y="78.1">PART NUMBER</text>
<text x="354" y="82.8">Perfil plegado en L. Perfil F del</text>
<text x="365.8" y="78.1">DESCRIPTION</text>
<text x="167.8" y="85.3" transform="rotate(-90 167.8 85.3)">37,39</text>
<text x="354" y="87.4">suelo trasero. Chapa 3 mm</text>
<text x="217.2" y="92.5">684</text>
<text x="93.5" y="96.4">684</text>
<text x="186.7" y="119.5">130</text>
<text x="233.5" y="119.4" transform="rotate(15 233.5 119.4)">8 THRU</text>
<text x="255.9" y="119.1">130</text>
<text x="35.5" y="124.9" transform="rotate(-90 35.5 124.9)">40</text>
<text x="206.5" y="121.4" transform="rotate(-15 206.5 121.4)">8 THRU</text>
<text x="318.2" y="124.9">QTY</text>
<text x="328.7" y="124.9">PART NUMBER</text>
<text x="366.8" y="124.9">DESCRIPTION</text>
<text x="172.7" y="129.4" transform="rotate(-90 172.7 129.4)">37,39</text>
<text x="214.8" y="127.4">DOWN 90° R3</text>
<text x="319.9" y="129.5">1</text>
<text x="325.2" y="129.5">BRZ‐CON‐04‐PSLG01</text>
<text x="353.3" y="129.6">Perfil plegado en L. Perfil G del</text>
<text x="221.3" y="135.6">684</text>
<text x="353.3" y="134.2">suelo trasero. Chapa 3 mm</text>
<text x="94.6" y="143.8">684</text>
<text x="182.1" y="164.6">36</text>
<text x="195.2" y="166.3" transform="rotate(-15 195.2 166.3)">8 THRU</text>
<text x="231.3" y="164" transform="rotate(15 231.3 164)">8 THRU</text>
<text x="266.4" y="164.9">315</text>
<text x="21.1" y="169.4" transform="rotate(-90 21.1 169.4)">40</text>
<text x="226" y="172.9">DOWN 90° R3</text>
<text x="172.7" y="174.9" transform="rotate(-90 172.7 174.9)">37,39</text>
<text x="327.1" y="179.2">QTY</text>
<text x="338" y="179.2">PART NUMBER</text>
<text x="375.4" y="179.2">DESCRIPTION</text>
<text x="232.5" y="182.4">856</text>
<text x="328.9" y="183.8">1</text>
<text x="334.1" y="183.8">BRZ‐CON‐04‐PSLH01</text>
<text x="362.9" y="183.9">Perfil plegado en L. Perfil H del</text>
<text x="96.2" y="189.9">856</text>
<text x="362.9" y="188.5">suelo trasero. Chapa 3 mm</text>
<text x="196.1" y="203.3">315</text>
<text x="264.5" y="202.1" transform="rotate(15 264.5 202.1)">8 THRU</text>
<text x="281.9" y="202.2">36</text>
<text x="227.1" y="204.2" transform="rotate(-15 227.1 204.2)">8 THRU</text>
<text x="23.4" y="215.6" transform="rotate(-90 23.4 215.6)">40</text>
<text x="172.8" y="212.7" transform="rotate(-90 172.8 212.7)">37,39</text>
<text x="223.4" y="210.7">DOWN 90° R3</text>
<text x="229.9" y="219.9">856</text>
<text x="270.7" y="232.2">Tolerancias para dimensiones lineales y angulares sin indicación individual de tolerancia, según ISO</text>
<text x="98.3" y="239.7">856</text>
<text x="234.7" y="234.9">Steel, Mild</text>
<text x="270.7" y="235.8">2768‐1:1989</text>
<text x="270.7" y="243">Zonas de rugosidad no especificada, Ra 3.2</text>
<text x="376.6" y="252">28/02/2014</text>
<text x="376.2" y="260.1">28/02/2014</text>
<text x="120.1" y="267.7">QTY</text>
<text x="132.6" y="267.7">PART NUMBER</text>
<text x="168.9" y="267.7">DESCRIPTION</text>
<text x="121.8" y="272.3">1</text>
<text x="129.5" y="272.3">BRZ‐CON‐04‐PSLI01</text>
<text x="156.5" y="272.4">Perfil plegado en L. Perfil I del</text>
<text x="156.5" y="277">suelo trasero. Chapa 3 mm</text>
<text x="386" y="281.6">10 /12</text>
</g>
<g font-size="2.6">
<text x="233.8" y="34" transform="rotate(9 233.8 34)">⌀</text>
<text x="186.7" y="36.4" transform="rotate(-15 186.7 36.4)">⌀</text>
<text x="230.1" y="74.3" transform="rotate(15 230.1 74.3)">⌀</text>
<text x="208.9" y="78.8" transform="rotate(-21 208.9 78.8)">⌀</text>
<text x="231.4" y="118.9" transform="rotate(15 231.4 118.9)">⌀</text>
<text x="204.4" y="122" transform="rotate(-15 204.4 122)">⌀</text>
<text x="193" y="166.9" transform="rotate(-15 193 166.9)">⌀</text>
<text x="229.2" y="163.4" transform="rotate(15 229.2 163.4)">⌀</text>
<text x="262.3" y="201.5" transform="rotate(15 262.3 201.5)">⌀</text>
<text x="224.9" y="204.8" transform="rotate(-15 224.9 204.8)">⌀</text>
</g>
</svg>
